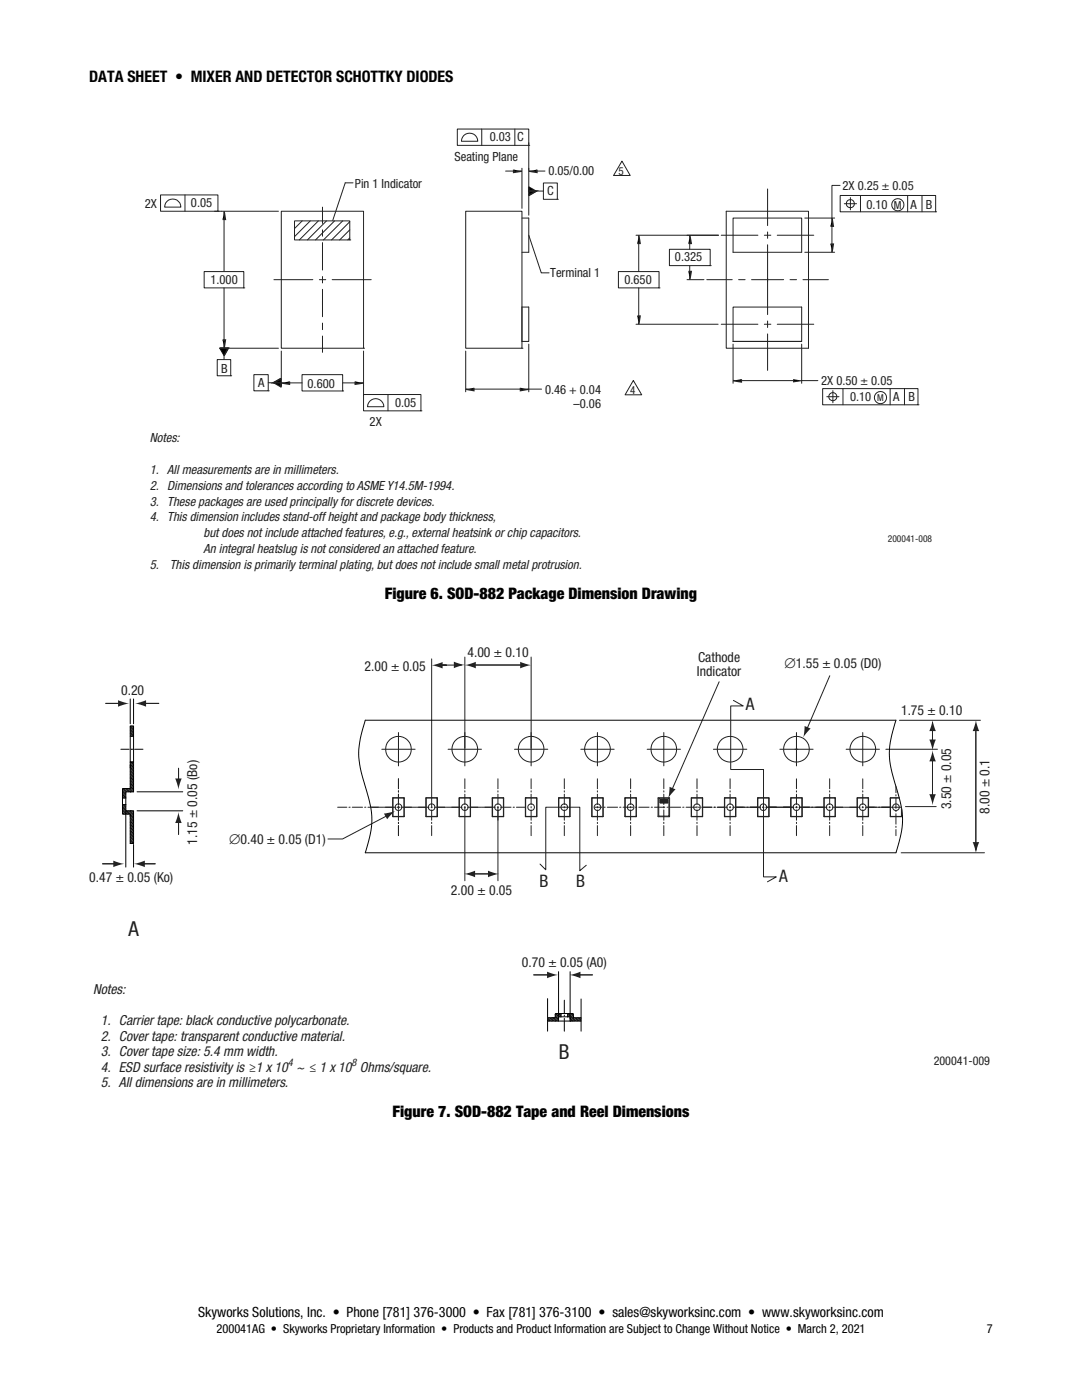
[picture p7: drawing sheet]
<svg xmlns="http://www.w3.org/2000/svg" width="216mm" height="279mm" viewBox="0 0 216 279" stroke-linecap="round" stroke-linejoin="round" font-family="sans-serif">
<path d="M44.2 42.2h11.4M44.7 43.8v10.4M44.7 57.5v10.4M56.1 42.2h16.4v27.3h-16.4zM144.9 42.2h16.4v27.3h-16.4zM146.3 50.3v-6.8h13.7v6.8M44.2 69.5h11.4M72.5 69.5h.1M146.3 68.1h13.7" fill="none" stroke="#231f20" stroke-width=".2"/>
<path d="M44.4 67.9h.6l-.3 1.6z" fill="#040503"/>
<path d="M44.4 67.9h.6l-.3 1.6" fill="none" stroke="#231f20" stroke-width=".32"/>
<path d="M44.7 42.2l.3 1.6h-.6z" fill="#040503"/>
<path d="M44.7 42.2l.3 1.6h-.6" fill="none" stroke="#231f20" stroke-width=".32"/>
<path d="M40.7 54.2h7.9v3.3h-7.9zM48.6 57.5h.1M56.1 70.1v6.8M57.7 76.4h2.6M68.4 76.4h2.5M72.5 70.1v6.8" fill="none" stroke="#231f20" stroke-width=".2"/>
<path d="M56.1 76.4l1.6-.3v.6z" fill="#040503"/>
<path d="M57.7 76.1v.6l-1.6-.3" fill="none" stroke="#231f20" stroke-width=".32"/>
<path d="M70.9 76.1l1.6 .3-1.6 .3z" fill="#040503"/>
<path d="M70.9 76.1v.6l1.6-.3" fill="none" stroke="#231f20" stroke-width=".32"/>
<g fill="none" stroke="#231f20" stroke-width=".2">
<path d="M58.8 44.1h11v3.8h-11zM60.3 44.1l-1.5 1.5M61.9 44.1l-3.1 3.1M63.5 44.1l-3.8 3.8M65.1 44.1l-3.8 3.8M66.8 44.1l-3.8 3.8M68.4 44.1l-3.9 3.8M69.8 47.9h.1M69.8 47.5l-.4 .4M69.8 45.9l-2 2M69.8 44.3l-3.6 3.6M92.9 42.2h11.2v27.3h-11.2z"/>
<path d="M43.3 71.8h2.7v3.2h-2.7zM43.8 69.5h1.8l-.9 1.5zM46 75h.1M60.3 74.8h8.1v3.2h-8.1zM68.4 78h.1M104.1 69.5h.1"/>
</g>
<path d="M43.8 69.5h1.8l-.9 1.5z" fill="#040503"/>
<path d="M43.8 69.5h1.8l-.9 1.5" fill="none" stroke="#231f20" stroke-width=".32"/>
<path d="M44.7 71v.8M53.5 76.4h1.1" fill="none" stroke="#231f20" stroke-width=".2"/>
<path d="M54.6 76.4l1.5-.9v.9z" fill="#040503"/>
<path d="M56.1 75.5l-1.5 .9h1.5" fill="none" stroke="#231f20" stroke-width=".32"/>
<path d="M54.6 76.4h1.5v.9z" fill="#040503"/>
<path d="M54.6 76.4h1.5v.9" fill="none" stroke="#231f20" stroke-width=".32"/>
<g fill="none" stroke="#231f20" stroke-width=".2">
<path d="M32 38.9h11.5v3.3h-11.5zM36.9 38.9v3.3M33.3 40.2a1.62 1.62 0 0 1 1.8-.4 1.62 1.62 0 0 1 1 1.5h-3.2l.2-.8zM43.5 42.2h.1M50.7 74.8h2.8v3.2h-2.8zM53.5 78h.1M54.6 76.4l1.5-.9v1.8zM72.5 78.7h11.5v3.3h-11.5zM77.4 78.7v3.3M146.3 68.7v7.8M147.9 76h10.4M160 68.7v7.8"/>
<path d="M160 76h3.2M73.8 80a1.63 1.63 0 0 1 1.8-.3 1.63 1.63 0 0 1 1 1.5h-3.3l.1-.5zM84 82h.1"/>
</g>
<path d="M146.3 76l1.6-.3v.5z" fill="#040503"/>
<path d="M147.9 75.7v.5l-1.6-.2" fill="none" stroke="#231f20" stroke-width=".32"/>
<path d="M158.3 75.7l1.7 .3-1.7 .2z" fill="#040503"/>
<path d="M126.9 46.9h16.5M127.5 48.6v5.6M127.5 57.5v5.6M141 55.8h5.1M146.3 50.3h13.7M147.4 55.8h1.3M150 55.8h6.4M157.6 55.8h1.3M160.2 55.8h5.1M126.9 64.7h16.4M146.3 61.3h13.7v6.8h-13.7zM158.3 75.7v.5l1.7-.2" fill="none" stroke="#231f20" stroke-width=".2"/>
<path d="M127.2 63.1h.5l-.2 1.6z" fill="#040503"/>
<path d="M127.2 63.1h.5l-.2 1.6" fill="none" stroke="#231f20" stroke-width=".32"/>
<path d="M127.5 46.9l.2 1.7h-.5z" fill="#040503"/>
<path d="M127.5 46.9l.2 1.7h-.5" fill="none" stroke="#231f20" stroke-width=".32"/>
<path d="M105.5 37.3l1.5 .8-1.5 .9zM104.1 43.5h1.4v6.8h-1.4M123.4 54.2h8.1v3.3h-8.1zM131.5 57.5h.1M104.1 61.3h1.4v6.8h-1.4z" fill="none" stroke="#231f20" stroke-width=".2"/>
<path d="M105.5 37.3l1.5 .8h-1.5z" fill="#040503"/>
<path d="M105.5 37.3v.8h1.5" fill="none" stroke="#231f20" stroke-width=".32"/>
<path d="M105.5 38.1h1.5l-1.5 .9z" fill="#040503"/>
<path d="M105.5 38.1h1.5l-1.5 .9" fill="none" stroke="#231f20" stroke-width=".32"/>
<path d="M91.3 25.8h14.2v3.2h-14.2zM92.6 27a1.65 1.65 0 0 1 1.7-.3 1.65 1.65 0 0 1 1 1.5h-3.2v-.4zM96.1 25.8v3.2M102.7 25.8v3.2M105.5 29h.1M107 38.1h1.4M108.4 36.5h2.8v3.3h-2.8zM111.2 39.8h.1M92.9 70.1v8.1M94.5 77.7h9.4M105.5 77.7h2.6M105.5 68.7v9.5" fill="none" stroke="#231f20" stroke-width=".2"/>
<path d="M92.9 77.7l1.6-.3v.5z" fill="#040503"/>
<path d="M94.5 77.4v.5l-1.6-.2" fill="none" stroke="#231f20" stroke-width=".32"/>
<path d="M103.9 77.4l1.6 .3-1.6 .2z" fill="#040503"/>
<path d="M103.9 77.4v.5l1.6-.2" fill="none" stroke="#231f20" stroke-width=".32"/>
<g fill="none" stroke="#231f20" stroke-width=".2">
<path d="M68.9 36.5l-2.5 7.5M100.9 34.1h1.6M104.1 33.6v8M105.5 28.5v14.5M107.1 34.1h1.6M124.1 32.2l1.7 2.8h-3.4zM153.2 37.7v7.3M42.8 42.2h1.3M143.9 46.9h7.3M152.5 46.9h1.3M153.2 46.3v1.3M153.2 48.8v14"/>
<path d="M155.1 46.9h7.3M72.5 77v1.7M143.9 64.7h7.3M152.5 64.7h1.3M153.2 64.1v1.3M153.2 66.6v7.3M155.1 64.7h7.3"/>
</g>
<path d="M102.5 33.9l1.6 .2-1.6 .3z" fill="#040503"/>
<path d="M102.5 33.9v.5l1.6-.3" fill="none" stroke="#231f20" stroke-width=".32"/>
<path d="M105.5 34.1l1.6-.2v.5z" fill="#040503"/>
<path d="M107.1 33.9v.5l-1.6-.3" fill="none" stroke="#231f20" stroke-width=".32"/>
<path d="M137.1 55.8h3.4M137.1 46.9h6.3M137.6 48.6v1.2M137.6 53v1.2M126.4 75.9l1.6 2.9h-3.3z" fill="none" stroke="#231f20" stroke-width=".2"/>
<path d="M137.4 54.2h.5l-.3 1.6z" fill="#040503"/>
<path d="M137.4 54.2h.5l-.3 1.6" fill="none" stroke="#231f20" stroke-width=".32"/>
<path d="M137.6 46.9l.3 1.7h-.5z" fill="#040503"/>
<path d="M137.6 46.9l.3 1.7h-.5" fill="none" stroke="#231f20" stroke-width=".32"/>
<path d="M167.6 37h-1.6v6.5M133.6 49.8h8.1v3.2h-8.1zM141.7 53h.1M160.6 43.5h5.9M160.6 50.3h5.9M166 45.1v3.6" fill="none" stroke="#231f20" stroke-width=".2"/>
<path d="M165.7 48.7h.6l-.3 1.6z" fill="#040503"/>
<path d="M165.7 48.7h.6l-.3 1.6" fill="none" stroke="#231f20" stroke-width=".32"/>
<path d="M166 43.5l.3 1.6h-.6z" fill="#040503"/>
<path d="M166 43.5l.3 1.6h-.6" fill="none" stroke="#231f20" stroke-width=".32"/>
<g fill="none" stroke="#231f20" stroke-width=".2">
<path d="M68.9 36.5h1.5M167.6 39h19.1v3.3h-19.1zM169.7 39.4v2.5M171.7 39v3.3M181.1 39v3.3M184 39v3.3M54.7 55.8h7.7M63.7 55.8h1.3M64.3 41.3v3.3M64.3 45.9v1.2M64.3 48.4v5.5M64.3 55.2v1.3"/>
<path d="M64.3 57.7v5.5M66.3 55.8h7.8M105.5 46.9l2.5 7.6h1.6M168.5 40.7h2.4M186.7 42.3h.1M64.3 64.5v1.3M64.3 67.1v3.2M164.2 77.6h19v3.2h-19zM165 79.2h2.4M166.2 78v2.4M168.2 77.6v3.2M177.6 77.6v3.2"/>
<path d="M180.5 77.6v3.2M183.2 80.8h.1M87.5 132.7h4.6h-4.6h1.6M77.3 162.7l-9 4.7h-2.9"/>
<circle cx="169.7" cy="40.6" r=".81"/>
<circle cx="179.2" cy="40.9" r="1.22"/>
<circle cx="166.2" cy="79.2" r=".81"/>
<circle cx="175.7" cy="79.3" r="1.22"/>
</g>
<g fill="#231f20">
<path d="M90.6 132l2.1 .7-2.1 .6z"/>
<path d="M86.1 132.8l2.2-.7v1.3z"/>
<path d="M103.8 132.1l2.2 .6-2.2 .7z"/>
<path d="M92.8 132.7l2.1-.6v1.3z"/>
<path d="M109.2 193.9l2.1 .7-2.1 .6z"/>
<path d="M113.6 194.6l2.2-.7v1.3z"/>
</g>
<path d="M106.5 194.6h3.2M115.3 194.6h2.9" fill="none" stroke="#231f20" stroke-width=".2"/>
<g fill="#231f20">
<path d="M97.4 173.8l2.2 .6-2.2 .7z"/>
<path d="M92.6 174.4l2.2-.6v1.3z"/>
</g>
<path d="M94.2 174.4h4.3" fill="none" stroke="#231f20" stroke-width=".2"/>
<g fill="#231f20">
<path d="M23.6 139.7l2.1 .7-2.1 .6z"/>
<path d="M27 140.4l2.1-.7v1.3z"/>
</g>
<path d="M21.1 140.4h3.2M28.5 140.4h3.2" fill="none" stroke="#231f20" stroke-width=".2"/>
<g fill="#231f20">
<path d="M22.6 171.8l2.2 .6-2.2 .7z"/>
<path d="M26.7 172.4l2.2-.6v1.3z"/>
</g>
<path d="M20.4 172.4h3.2M27.8 172.4h3.2" fill="none" stroke="#231f20" stroke-width=".2"/>
<g fill="#231f20">
<path d="M35.6 162.1l.7 2.2h-1.3z"/>
<path d="M35 155.4h1.3l-.7 2.1z"/>
</g>
<path d="M94.5 132.7h10M35.6 153.3v2.8M176.8 149.5h10.3M179.5 143.7h16.1M35.6 163.7v2.8M179.8 170.2h16.6M180.7 161h6.1" fill="none" stroke="#231f20" stroke-width=".2"/>
<g fill="#231f20">
<path d="M186.1 143.7l.6 2.2h-1.3z"/>
<path d="M185.4 147.6h1.3l-.6 2.2z"/>
<path d="M186.1 149.8l.6 2.2h-1.3z"/>
<path d="M185.4 158.5h1.3l-.6 2.2z"/>
</g>
<path d="M186.1 144.2v4.6M186.1 151.1v8.5" fill="none" stroke="#231f20" stroke-width=".2"/>
<g fill="#231f20">
<path d="M194.7 143.7l.7 2.2h-1.3z"/>
<path d="M194.1 168.1h1.3l-.7 2.1z"/>
</g>
<path d="M165.6 134.9l-4.7 10.8M194.7 145.2v24.5" fill="none" stroke="#231f20" stroke-width=".2"/>
<path d="M160.5 144.9l1.2 .5-1.4 1.8z" fill="#231f20"/>
<path d="M143.5 136.1l-9.5 21.7" fill="none" stroke="#231f20" stroke-width=".2"/>
<g fill="#231f20">
<path d="M133.6 157l1.2 .5-1.5 1.8z"/>
<path d="M76.6 162.4l2.2-.6-1.5 1.7z"/>
</g>
<g fill="none" stroke="#231f20" stroke-width=".2">
<path d="M86.1 131.5v29.4M92.8 131.1v21.8M106 131.1v21.8M76.2 149.5h6.6M78.4 159.2h2.2v3.8h-2.2zM78.4 159.3h2.2v3.6h-2.2zM79.5 146.2v6.7M79.5 155.4v2M79.5 157.8v.3M79.5 158.5v2.1M85 159.2h2.3v3.8h-2.3zM85.1 159.3h2.1v3.6h-2.1z"/>
<path d="M89.4 149.5h6.7M91.6 159.2h2.3v3.8h-2.3zM91.7 159.3h2.1v3.6h-2.1zM92.8 155.4v2M92.8 157.8v.3M92.8 158.5v2.1M98.2 159.2h2.3v3.8h-2.3zM98.3 159.3h2.1v3.6h-2.1zM99.4 155.4v2M99.4 157.8v.3M99.4 158.5v2.1M102.7 149.5h6.6"/>
<path d="M104.8 159.2h2.3v3.8h-2.3zM104.9 159.3h2.2v3.6h-2.2zM106 155.4v2M106 157.8v.3M106 158.5v2.1M111.5 159.2h2.2v3.8h-2.2zM111.5 159.3h2.2v3.6h-2.2zM112.6 155.4v2M112.6 157.8v.3M112.6 158.5v2.1M115.9 149.5h6.7M118.1 159.2h2.2v3.8h-2.2z"/>
<path d="M118.2 159.3h2.1v3.6h-2.1zM119.2 155.4v2M119.2 157.8v.3M119.2 158.5v2.1M119.2 146.2v6.7M124.7 159.2h2.3v3.8h-2.3zM124.8 159.3h2.1v3.6h-2.1zM125.8 155.4v2M125.8 157.8v.3M125.8 158.5v2.1M129.1 149.5h6.7M131.3 159.2h2.3v3.8h-2.3z"/>
<path d="M131.4 159.3h2.1v3.6h-2.1zM131.7 159.6h.8zM131.7 159.6h.8v.6h-.8zM132.5 159.6h.7zM132.5 159.6h.7v.6h-.7zM132.5 146.2v6.7M132.5 155.4v2M132.5 157.8v.3M132.5 158.5v2.1M137.9 159.2h2.3v3.8h-2.3zM138 159.3h2.1v3.6h-2.1zM139.1 155.4v2"/>
<path d="M139.1 157.8v.3M139.1 158.5v2.1M142.4 149.5h6.6M144.6 159.2h2.2v3.8h-2.2zM144.6 159.3h2.2v3.6h-2.2zM145.7 155.4v2M145.7 157.8v.3M145.7 158.5v2.1M151.2 159.2h2.2v3.8h-2.2zM151.2 159.3h2.2v3.6h-2.2zM155.6 149.5h6.6M157.8 159.2h2.3v3.8h-2.3z"/>
<path d="M157.9 159.3h2.1v3.6h-2.1zM158.9 155.4v2M158.9 157.8v.3M158.9 158.5v2.1M158.9 146.2v6.7M164.4 159.2h2.3v3.8h-2.3zM164.5 159.3h2.1v3.6h-2.1zM165.5 155.4v2M165.5 157.8v.3M165.5 158.5v2.1M168.8 149.5h6.7M171 159.2h2.3v3.8h-2.3z"/>
<path d="M171.1 159.3h2.1v3.6h-2.1zM172.2 155.4v2M172.2 157.8v.3M172.2 158.5v2.1M172.2 146.2v6.7M178.8 157v1.2M178.8 158.6v.3M178.8 159.3v2M179.4 159.2l-1.8 .1v3.7h2.3v-1.5M179.4 159.3h-1.7v3.6h2.1l.1-1.8M67.4 161.1h1.8M69.6 161.1h.3"/>
<path d="M70.3 161.1h2M72.8 161.1h.2M73.4 161.1h2.4M75.9 161.1h.3M76.2 161.1h.3M76.6 161.1h2.4M79.2 161.1h.6M79.5 160.8v.6M79.5 161.6v2.1M79.5 164.1v.3M79.5 164.8v2M80 161.1h2.4"/>
<path d="M82.5 161.1h.3M82.9 161.1h.2M83.2 161.1h2.4M86 161.1h.3M86.1 161v.2M86.1 161.6v2.1M86.1 164.1v.3M86.1 164.8v2M86.7 161.1h2.4M89.1 161.1h.3M89.5 161.1h.2M89.8 161.1h2.4"/>
<path d="M92.6 161.1h.3M92.8 161v.2M92.8 161.3v14.5M93.3 161.1h2.4M95.8 161.1h.2M96.1 161.1h.2M96.4 161.1h2.4M99.2 161.1h.3M99.4 161v.2M99.4 161.3v14.5M99.9 161.1h2.1M102.4 161.1h.2"/>
<path d="M103 161.1h1.9M106 161v.2M106 161.6v2.1M106 164.1v.3M106 164.8v2M112.6 161v.2M112.6 161.6v2.1M112.6 164.1v.3M112.6 164.8v2M118.7 161.1h1.4M119.2 161v.2M119.2 161.6v2.1"/>
<path d="M119.2 164.1v.3M119.2 164.8v2M120.5 161.1h.3M121.2 161.1h2M123.6 161.1h.3M124.3 161.1h2.1M125.8 161v.2M125.8 161.6v2.1M125.8 164.1v.3M125.8 164.8v2M126.8 161.1h.2M127.5 161.1h2"/>
<path d="M129.9 161.1h.3M130.6 161.1h2.1M131.7 160.2h.8zM132.5 160.2h.7zM132.5 161v.2M132.5 161.6v2.1M132.5 164.1v.3M132.5 164.8v2M133.1 161.1h.2M133.8 161.1h2M136.2 161.1h.3M136.9 161.1h2.1"/>
<path d="M139.1 161.6v2.1M139.1 164.1v.3M139.1 161v.2M139.1 164.8v2M139.4 161.1h.2M140 161.1h2.1M142.4 161.1h.4M143.1 161.1h2M145.6 161.1h.2M145.7 161v.2M145.7 161.6v2.1M145.7 164.1v.3"/>
<path d="M145.7 164.8v2M146.2 161.1h2.4M148.7 161.1h.3M149.3 161.1h-.3M149.4 161.1h2.4M152.3 161v.2M152.4 161.1h-.2M152.8 161.1h2.4M155.6 161.1h-.3M155.6 161.1h.3M156 161.1h2.4M158.8 161.1h.3"/>
<path d="M158.9 161v.2M158.9 161.6v2.1M158.9 164.1v.3M158.9 164.8v2M159.5 161.1h2.4M161.9 161.1h.3M162.3 161.1h.2M162.6 161.1h2.4M165.4 161.1h.3M165.5 161v.2M165.5 161.6v2.1M165.5 164.1v.3"/>
<path d="M165.5 164.8v2M166.1 161.1h2.4M168.6 161.1h.2M168.9 161.1h.2M169.2 161.1h2.4M172 161.1h.3M172.2 161v.2M172.2 161.6v2.1M172.2 164.1v.3M172.2 164.8v2M172.7 161.1h2.4M175.2 161.1h3.1"/>
<path d="M178.4 161.1h1.4M178.8 161.7v.3M178.8 162.4v2.1M178.8 164.9v.2M178.8 165.6v1.2"/>
<circle cx="79.5" cy="149.5" r="2.56"/>
<circle cx="92.7" cy="149.5" r="2.57"/>
<circle cx="106" cy="149.5" r="2.56"/>
<circle cx="119.2" cy="149.5" r="2.57"/>
<circle cx="132.5" cy="149.5" r="2.56"/>
<circle cx="145.7" cy="149.5" r="2.57"/>
<circle cx="158.9" cy="149.5" r="2.56"/>
<circle cx="172.2" cy="149.5" r="2.57"/>
<circle cx="79.5" cy="161.1" r=".67"/>
<circle cx="86.1" cy="161.1" r=".67"/>
<circle cx="92.8" cy="161.1" r=".67"/>
<circle cx="99.4" cy="161.1" r=".67"/>
<circle cx="106" cy="161.1" r=".67"/>
<circle cx="112.6" cy="161.1" r=".67"/>
<circle cx="119.2" cy="161.1" r=".67"/>
<circle cx="125.8" cy="161.1" r=".67"/>
<circle cx="139.1" cy="161.1" r=".67"/>
<circle cx="145.7" cy="161.1" r=".66"/>
<circle cx="152.3" cy="161.1" r=".67"/>
<circle cx="158.9" cy="161.1" r=".67"/>
<circle cx="165.5" cy="161.1" r=".67"/>
<circle cx="172.1" cy="161.1" r=".67"/>
<circle cx="178.8" cy="161.1" r=".67"/>
</g>
<g fill="none" stroke="#040503" stroke-width=".2">
<path d="M26 139.5v4.9M26.6 139.5v4.9M24.1 149.5h1.7M24.4 157.7l.7 .7M24.4 158l.7 .6M24.4 158.3l.7 .6M24.4 158.6l.7 .6M24.4 159.2l.1 .1M24.4 158.9l.4 .4M24.4 159.3h.7M24.5 157.4l.6 .7M24.7 157.4l.7 .6"/>
<path d="M25 157.4l.7 .6M25.3 157.4l.6 .6M25.6 157.4l.6 .6M25.9 157.4l.6 .6M26 152.2l.6 .7M26 152.5l.6 .7M26 152.8l.6 .7M26 153.1l.6 .7M26 153.4l.6 .6M26 153.7l.6 .6M26 154l.6 .6M26 154.3l.6 .6"/>
<path d="M26 154.6l.6 .6M26 154.8l.6 .7M26 155.1l.6 .7M26 155.4l.6 .7M26 155.7l.6 .7M26 156l.6 .7M26 156.3l.6 .7M26 156.6l.6 .7M26 156.9l.6 .7M26 157.2l.6 .7M26 144.9h.6v2.1h-.6zM26 147v5.1h.6h-.6v5.2l-1.4 .1-.2 .1v3.1"/>
<path d="M26 146.7l.3 .3M26 146.4l.6 .6M26 144.9l.6 .7M26 145.2l.6 .7M26 145.5l.6 .6M26 145.8l.6 .7M26 146.1l.6 .6M26 158h.1M26.1 152.1l.5 .5M26.2 149.5h.2M26.3 144.9l.3 .4M26.3 149.5h.1"/>
<path d="M26.4 152.1l.2 .2M26.5 144.9l.1 .1M26.6 147v11l-1.5 .1v2.5M26.9 149.5h1.6M27.4 158h9.1M72.9 143.7h105.9a17.4 17.4 0 0 0-1 9.6l1 3.7a17.4 17.4 0 0 1 1 9.5l-1 3.7h-105.9a17.4 17.4 0 0 0 1-9.6l-1-3.6a17 17 0 0 1-.7-11.1zM24.4 160.6l.7 .7M24.4 160.9l.7 .7M24.4 161.5l1 1M24.4 161.2l1.3 1.3M24.4 162.4l.1 .1M24.4 162.1l.4 .4"/>
<path d="M24.4 161.8l.7 .7M24.7 160.6l.4 .4M25 160.6l.1 .1M25.1 160.6v1.2h1.5v6.5h-.6M25.1 160.6h-.7l.1 1.8 1.5 .1M25.1 161.9v11.2M25.3 161.8l1.3 1.3M25.6 161.8l1 1M25.9 161.8l.7 .7M26 162.5v.5l.6 .7M26 162.7l.6 .7M26 163.3l.6 .7"/>
<path d="M26 163.6l.6 .7M26 163.9l.6 .7M26 164.2l.6 .7M26 164.5l.6 .7M26 164.8l.6 .6M26 165.1l.6 .6M26 165.4l.6 .6M26 165.7l.6 .6M26 166l.6 .6M26 166.3l.6 .6M26 166.5l.6 .7M26 166.8l.6 .7"/>
<path d="M26 167.1l.6 .7M26 167.4l.6 .7M26 168.3h.1M26 168l.3 .3M26 167.7l.6 .6M26 161.8h.1M26 162.5v5.8M26.2 161.8l.4 .4M26.5 161.8l.1 .1M26.6 168.5v4.6M27.4 161.8h9.1M109.3 199.3v6.5"/>
<path d="M111.5 193.9v9M112.6 199.6v2.6M113.8 193.9v9M115.9 199.4v6.4M109.3 203.1h1.5M109.3 203.8h1.6M109.3 203.6l.1 .2M109.3 203.3l.4 .5M109.3 203.1l.7 .7M109.7 203.1l.6 .7M109.9 203.1l.7 .7M110.5 203.1l.7 .7"/>
<path d="M110.8 202.5l.7 .7M110.8 202.8l.7 .7M110.8 203.1l.7 .7M110.8 203.1h-.5l.6 .7M110.9 202.3l.6 .6M111.1 202.3l.7 .6M111.4 202.3l.5 .5M111.5 203.1v.2M111.7 202.3l.2 .2M111.9 202.3h2.4l.1 .1v.7h1.5M111.9 202.9l1.8 .1 .1 .8M111.9 202.9l-.4 .1v.8h-.6"/>
<path d="M111.9 202.9v-.6h-1l-.1 .1v.7M112.6 202.6v.2M112.6 203.2v2.6M113.3 202.3l1.4 1.5M113.3 202.6l.3 .3M113.3 202.3v.6M113.5 202.3l1.5 1.5M113.8 203.7v.1M113.8 203.4l.3 .4M113.8 203.1l.6 .7M113.8 203.1v.2M113.8 202.3l.6 .6"/>
<path d="M114.1 202.3l.3 .3M114.6 203.1l.7 .7M114.9 203.1l.7 .7M115.2 203.1l.7 .7M115.5 203.1l.4 .5M115.8 203.1l.1 .2M115.9 203.8h-4.5"/>
</g>
<path d="M131.7 159.6h1.5v.6h-1.5z" fill="#231f20"/>
<path d="M146.3 139.8l2 1.1h-2.5v12.7h6.6v21.4h2.5l-1.8 1M131.7 159.6h1.5v.6h-1.5zM107.8 172.4l1.1 1.2v-12.5h6.8v12.7l1.3-1.1" fill="none" stroke="#231f20" stroke-width=".2"/>
<g font-size="4.1" fill="#231f20">
<text x="25.6" y="186.7">A</text>
<text x="111.5" y="211.3">B</text>
</g>
<g font-size="3.4" fill="#231f20">
<text x="148.8" y="141.8">A</text>
<text x="107.6" y="177.1">B</text>
<text x="115" y="177.1">B</text>
<text x="155.5" y="176">A</text>
</g>
<g font-size="3.2">
<text x="17.8" y="16.4">DATA SHEET • MIXER AND DETECTOR SCHOTTKY DIODES</text>
<text x="76.8" y="119.4">Figure 6. SOD-882 Package Dimension Drawing</text>
<text x="78.3" y="223">Figure 7. SOD-882 Tape and Reel Dimensions</text>
</g>
<g font-size="2.8" fill="#231f20">
<text x="189.8" y="161.5" transform="rotate(-90 189.8 161.5)">3.50 ± 0.05</text>
<text x="197.4" y="162.4" transform="rotate(-90 197.4 162.4)">8.00 ± 0.1</text>
<text x="39.3" y="168.5" transform="rotate(-90 39.3 168.5)">1.15 ± 0.05 (Bo)</text>
</g>
<text font-size="2.8" x="39.5" y="262.8">Skyworks Solutions, Inc. • Phone [781] 376-3000 • Fax [781] 376-3100 • sales@skyworksinc.com • www.skyworksinc.com</text>
<g font-size="2.7" fill="#231f20">
<text x="93.3" y="131.1">4.00 ± 0.10</text>
<text x="72.8" y="133.9">2.00 ± 0.05</text>
<text x="139.1" y="134.9">Indicator</text>
<text x="139.3" y="132.1">Cathode</text>
<text x="156.6" y="133.3">∅1.55 ± 0.05 (D0)</text>
<text x="24.2" y="138.7">0.20</text>
<text x="179.8" y="142.6">1.75 ± 0.10</text>
<text x="45.7" y="168.5">∅0.40 ± 0.05 (D1)</text>
<text x="17.8" y="176">0.47 ± 0.05 (Ko)</text>
<text x="90" y="178.6">2.00 ± 0.05</text>
<text x="104.2" y="193">0.70 ± 0.05 (A0)</text>
<text x="18.6" y="198.4">Notes:</text>
<text x="20.1" y="204.6">1. Carrier tape: black conductive polycarbonate.</text>
<text x="20.1" y="207.7">2. Cover tape: transparent conductive material.</text>
<text x="20.1" y="210.8">3. Cover tape size: 5.4 mm width.</text>
<text x="20.1" y="213.9">4. ESD surface resistivity is ≥1 x 10 ~ ≤ 1 x 10 Ohms/square.</text>
<text x="20.1" y="217">5. All dimensions are in millimeters.</text>
</g>
<g font-size="2.5" fill="#211e1e">
<text x="97.7" y="28.2">0.03</text>
<text x="103.2" y="28.2">C</text>
<text x="90.7" y="32.1">Seating Plane</text>
<text x="109.4" y="35">0.05/0.00</text>
<text x="28.9" y="41.5">2X</text>
<text x="38.1" y="41.4">0.05</text>
<text x="70.8" y="37.5">Pin 1 Indicator</text>
<text x="109.2" y="38.9">C</text>
<text x="168.1" y="37.8">2X 0.25 ± 0.05</text>
<text x="134.7" y="52.2">0.325</text>
<text x="42" y="56.7">1.000</text>
<text x="109.8" y="55.3">Terminal 1</text>
<text x="124.6" y="56.7">0.650</text>
<text x="44.1" y="74.4">B</text>
<text x="51.5" y="77.3">A</text>
<text x="61.4" y="77.3">0.600</text>
<text x="163.9" y="76.9">2X 0.50 ± 0.05</text>
<text x="78.8" y="81.3">0.05</text>
<text x="108.8" y="78.6">0.46 + 0.04</text>
<text x="29.9" y="88.3">Notes:</text>
<text x="73.8" y="85">2X</text>
<text x="29.9" y="94.6">1. All measurements are in millimeters.</text>
<text x="29.9" y="97.7">2. Dimensions and tolerances according to ASME Y14.5M-1994.</text>
<text x="29.9" y="100.9">3. These packages are used principally for discrete devices.</text>
<text x="29.9" y="104">4. This dimension includes stand-off height and package body thickness,</text>
<text x="40.6" y="107.2">but does not include attached features, e.g., external heatsink or chip capacitors.</text>
<text x="29.9" y="113.5">5.</text>
<text x="33.9" y="113.5">This dimension is primarily terminal plating, but does not include small metal protrusion.</text>
<text x="40.6" y="110.3">An integral heatslug is not considered an attached feature.</text>
</g>
<g font-size="2.5" fill="#231f20">
<text x="172.9" y="41.6">0.10</text>
<text x="181.7" y="41.6">A</text>
<text x="184.8" y="41.6">B</text>
<text x="114.4" y="81.4">–0.06</text>
<text x="169.6" y="79.9">0.10</text>
<text x="178.2" y="79.9">A</text>
<text x="181.3" y="79.9">B</text>
</g>
<g font-size="2.5">
<text x="43.2" y="266.1">200041AG • Skyworks Proprietary Information • Products and Product Information are Subject to Change Without Notice • March 2, 2021</text>
<text x="196.9" y="266.1">7</text>
</g>
<text font-size="2.4" fill="#231f20" x="186.3" y="212.5">200041-009</text>
<g font-size="2.2" fill="#211e1e">
<text x="123.4" y="34.8">5</text>
<text x="125.7" y="78.6">4</text>
</g>
<text font-size="2.2" fill="#231f20" x="178.3" y="41.6">M</text>
<g font-size="2.1" fill="#231f20">
<text x="57.4" y="212.8">4</text>
<text x="70.1" y="212.8">8</text>
</g>
<text font-size="1.9" fill="#231f20" x="175.1" y="79.9">M</text>
<text font-size="1.9" fill="#211e1e" x="177.2" y="108.1">200041-008</text>
</svg>
